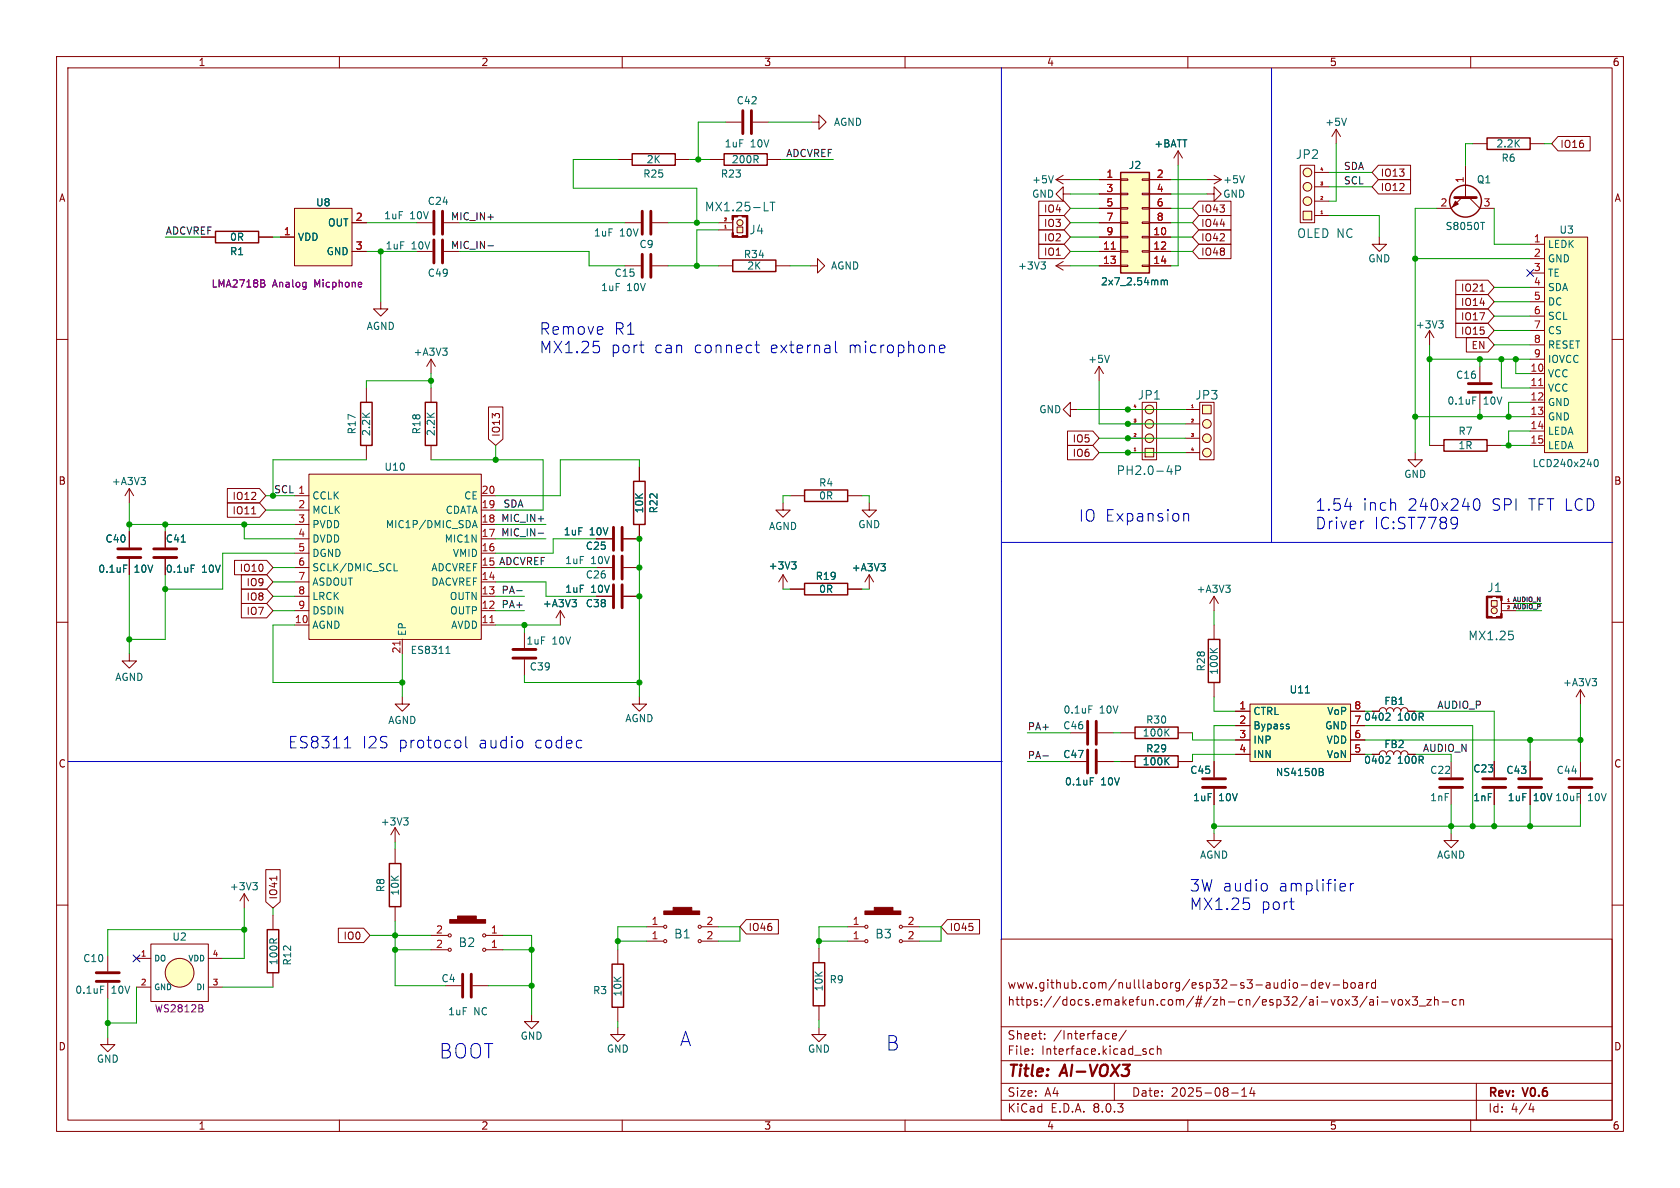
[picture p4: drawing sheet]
<svg xmlns="http://www.w3.org/2000/svg" width="297mm" height="210mm" viewBox="0 0 297 210" stroke-linecap="round" stroke-linejoin="round" font-family="sans-serif">
<g fill="none" stroke="#840000" stroke-width=".18">
<path d="M10 10h277v190h-277zM12 12h273v186h-273zM60 10v2M110 10v2M160 10v2M210 10v2M260 10v2M10 60h2M143.3 47h1.2v1.3l1.3-1.3-1.3-1.3v1.3M285 60h2M22.9 86.4l-.8 1.2M22.9 86.4v2.5"/>
<path d="M22.9 86.4l.7 1.2M10 110h2M285 110h2M10 160h2M69.8 146.3v2.5M69.8 150.1v2.6M69.8 146.3l-.7 1.3M69.8 146.3l.8 1.3M285 160h2M69.8 160.3v2.5M144.8 167.6v2.6M144.8 177.8v2.5"/>
<path d="M177 166h108v32h-108zM228.6 174l.3-.3 .3 .1 .2 .2v.4l-.2 .2-.3 .1-.3-.3M230 174.1h1.2M232.5 173.8l-.4-.1-.3 .3v.4l.2 .2h.5M232.5 173.2v1.5M233.2 174.2l.7-.1-.1-.3-.4-.1-.2 .2v.7h.6M234.4 173.7l.3 1 .4-1M235.7 174.1h1.1M237.5 173.8l.5-.1 .2 .3v.4l-.1 .2h-.6M237.5 173.2v1.5M237.8 176.7l.8 1M238.6 176.7l-.8 1"/>
<path d="M238.9 173.8l.2-.1 .4 .1 .1 .6-.1 .2-.4 .1-.2-.1zM239 176.2h1l-.5 .6 .4 .1v.7l-.2 .1h-.5l-.2-.1M240.2 173.8h.6l.1 .9M240.9 174.1h-.5a.29 .29 0 0 0-.2 .3 .29 .29 0 0 0 .2 .3l.5-.1M241.6 173.7v1M241.7 176.1l-1.3 2M242 173.7l-.3 .1-.1 .2M242.2 176.8h.5l.1 .9M242.8 177.1h-.5a.29 .29 0 0 0-.2 .3 .29 .29 0 0 0 .2 .3l.5-.1M243.2 173.8l-.5-.1-.2 .3v.4l.1 .2h.6M243.2 173.2v1.5M243.5 176.2v.1"/>
<path d="M243.5 176.7v1M244.2 177.1h1.2M246 176.7l.3 1 .4-1M247.2 176.8l.3-.1 .4 .1 .1 .6-.2 .2-.3 .1-.3-.1zM248.5 176.7l.7 1M249.2 176.7l-.7 1M249.7 176.2h.9l-.5 .6 .4 .1v.7l-.2 .1h-.4l-.2-.1M250.9 177.8h1.1M252.2 176.7h.8l-.8 1h.8M253.6 176.8l.2-.1 .4 .1v.9M253.6 176.2v1.5M255 177.1h1.1"/>
<path d="M257.5 176.8l-.5-.1-.3 .3v.4l.2 .2h.6M258.1 176.8l.2-.1 .4 .1v.9M258.1 176.7v1M60 198v2M110 198v2M144.8 181.6v1.3h1.2l-1.2 1.3-1.3-1.3h1.3M160 198v2M177 194.5h108M177 191.5h108M177 187.5h108M177 181.5h108M182.5 186.3v.1"/>
<path d="M182.5 185.5v.1M184.7 183.6v.1M184.7 182.8v.1M196.7 183.2l.7-.1-.1-.3-.4-.1-.2 .2v.7h.6M197 191.5v3M199.1 182.1l-1.3 2M204 185.5l-.5-.1-.3 .3v.4l.2 .2h.6M204.6 185.5l.2-.1 .4 .1v.9M204.6 184.9v1.5M210 198v2M217.7 193.2h1.2M219.5 193.8h.9"/>
<path d="M219.5 192.7l.5-.4v1.5M221.3 192.2l-.3 1.1h.9M221.7 192.8v1M260 198v2M261 191.5v6.5M270.7 195l-.4 1.1h.9M271 195.6v1"/>
</g>
<path d="M68.8 152.7h2.1v7.6h-2.1zM143.8 170.2h2v7.6h-2z" fill="none" stroke="#840000" stroke-width=".25"/>
<path d="M24.9 84.4h.8l-.4 .5M25.6 84.9l.1 .2-.1 .5M71.4 144.6h.7l-.4 .5M71.9 145.1l.2 .2v.3l-.2 .2" fill="none" stroke="#006464" stroke-width=".18"/>
<g fill="#ffffc2" stroke="#ffffc2" stroke-width=".18">
<circle cx="203.2" cy="72.4" r=".76"/>
<circle cx="203.2" cy="74.9" r=".76"/>
</g>
<path d="M202.4 79.2h1.6v1.6h-1.6z" fill="#ffffc2"/>
<circle cx="203.2" cy="77.5" r=".76" fill="#ffffc2" stroke="#ffffc2" stroke-width=".18"/>
<g fill="none" stroke="#840000" stroke-width=".18">
<path d="M208.3 26.7l-.8 1.2M208.3 26.7v2.5M208.3 26.7l.7 1.2M45.7 41.9h2.6M199.4 77.5h2.5M199.4 74.9h2.5M199.4 72.4h2.5M201.9 71.1h2.6v10.2h-2.6zM202.4 79.2h1.6v1.6h-1.6zM199.4 80h2.5M43.2 158l-.8 1.3M43.2 158v2.5"/>
<path d="M43.2 158l.7 1.3"/>
<circle cx="203.2" cy="72.4" r=".76"/>
<circle cx="203.2" cy="74.9" r=".76"/>
<circle cx="203.2" cy="77.5" r=".76"/>
</g>
<path d="M200.5 79.7h.3" fill="none" stroke="#a90000" stroke-width=".18"/>
<path d="M206.3 83.4h1M207.8 83.2l.8-.1 .1-.2-.1-.4-.2-.1h-.6v1.5M44.7 156h.8l-.4 .5M45.2 156.5l.3 .3v.3l-.3 .2" fill="none" stroke="#006464" stroke-width=".18"/>
<path d="M38.1 40.9h7.6v2h-7.6z" fill="none" stroke="#840000" stroke-width=".25"/>
<path d="M52.1 36.8h10.1v10.2h-10.1z" fill="#ffffc2"/>
<g fill="none" stroke="#840000" stroke-width=".18">
<path d="M52.1 36.8h10.1v10.2h-10.1zM62.2 39.4h2.6M49.5 41.9h2.6M62.2 44.5h2.6M189.2 72.4v-1.3l-1.2 1.3 1.2 1.3v-1.3h1.3M194.3 64.8l-.8 1.2M194.3 64.8v2.5M194.3 64.8l.8 1.2M29.2 94v2.8M29.2 98.8v2.8M105.4 95.3h2.8M110.2 95.3h2.8"/>
<path d="M105.4 100.3h2.8M105.4 105.4h2.8M110.2 100.3h2.8M110.2 105.4h2.8M214.6 105.4l-.7 1.3M214.6 105.4v2.6M214.6 105.4l.8 1.3M109.2 181.6v1.3h1.3l-1.3 1.3-1.3-1.3h1.3"/>
</g>
<path d="M46.5 49.5l.3 .2-.3 .4 .3 .2v.3l-.2 .1M63.8 49.9l.2 .3-.7 .1M63.9 50.7h-.1" fill="none" stroke="#840084" stroke-width=".18"/>
<path d="M196.1 62.8l-.4 1.3M32 95.8h.8M33.8 99.9h.6M216.7 103.4h.8l-.5 .5M217.4 104l.1 .2-.1 .5" fill="none" stroke="#006464" stroke-width=".18"/>
<path d="M27.2 98.6h4M27.2 97h4M108.5 93.2v4.1M108.5 98.3v4.1M110 93.2v4.1M110 98.3v4.1M108.5 103.4v4M110 103.4v4" fill="none" stroke="#840000" stroke-width=".51"/>
<path d="M54.6 83.8h30.5v29.2h-30.5z" fill="#ffffc2"/>
<g fill="none" stroke="#840000" stroke-width=".18">
<path d="M213.4 34.3h1.2v-1.3l1.3 1.3-1.3 1.3v-1.3M252.7 78.7h2.6M262.9 78.7h2.5M52.1 87.6h2.5M52.1 97.8h2.5M52.1 95.3h2.5M52.1 92.7h2.5M52.1 90.2h2.5M54.6 83.8h30.5v29.2h-30.5zM85.1 87.6h2.5M85.1 97.8h2.5M85.1 95.3h2.5"/>
<path d="M85.1 92.7h2.5M85.1 90.2h2.5M52.1 110.5h2.5M52.1 108h2.5M52.1 105.4h2.5M52.1 102.9h2.5M52.1 100.3h2.5M71.1 113v2.6M85.1 110.5h2.5M85.1 108h2.5M85.1 105.4h2.5M85.1 102.9h2.5"/>
<path d="M149.9 166.4h3M149.9 163.8h3M159.6 166.4h3M159.6 163.8h3"/>
<circle cx="153.2" cy="163.8" r=".28"/>
<circle cx="153.2" cy="166.4" r=".28"/>
<circle cx="159.3" cy="163.8" r=".28"/>
<circle cx="159.3" cy="166.4" r=".28"/>
</g>
<path d="M70.7 113.3v.8M86.6 110.1h.7" fill="none" stroke="#a90000" stroke-width=".18"/>
<path d="M83.5 93.3l.4-1.3 .5 1.3M83.6 92.9h.6M69.7 100.9h.6M78.8 115.5h.8M79 114.5l.2-.3v1.3" fill="none" stroke="#006464" stroke-width=".18"/>
<path d="M255.3 77.7h7.6v2.1h-7.6z" fill="none" stroke="#840000" stroke-width=".25"/>
<g fill="#840000" stroke="#840000" stroke-width=".18">
<path d="M152.9 161h6.4v.7h-6.4z"/>
<path d="M154.6 160.4h3.3v.6h-3.3z"/>
</g>
<path d="M198.1 30.5h5.1v17.8h-5.1z" fill="#ffffc2"/>
<g fill="none" stroke="#840000" stroke-width=".18">
<path d="M125.5 28.2h2.5M128.3 21.6h2.8M133.1 21.6h2.8M135.6 28.2h2.6M143.5 21.6h1.3v1.3l1.2-1.3-1.2-1.3v1.3M186.7 31.8h2.5M186.7 31.8l1.3 .7M188 34.3v-1.3l-1.3 1.3 1.3 1.3v-1.3h1.2M188 31l-1.3 .8M194.3 31.8h3.8M194.3 34.3h3.8M194.3 36.8h3.8"/>
<path d="M194.3 39.4h3.8M198.1 39.2h1.3v.3h-1.3zM198.1 36.7h1.3v.3h-1.3zM198.1 34.2h1.3v.2h-1.3zM198.1 31.6h1.3v.3h-1.3zM201.9 39.2h1.3v.3h-1.3zM201.9 36.7h1.3v.3h-1.3zM201.9 34.2h1.3v.2h-1.3zM201.9 31.6h1.3v.3h-1.3zM203.2 31.8h3.8M203.2 34.3h3.8M203.2 36.8h3.8"/>
<path d="M203.2 39.4h3.8M67.3 53.3v1.3h1.3l-1.3 1.3-1.3-1.3h1.3M73.7 44.5h2.8M78.5 44.5h2.8M186.7 47h2.5M186.7 47l1.3 .8M188 46.2l-1.3 .8M194.3 41.9h3.8M194.3 44.5h3.8M194.3 47h3.8M198.1 46.9h1.3v.2h-1.3zM198.1 44.3h1.3v.3h-1.3z"/>
<path d="M198.1 41.8h1.3v.2h-1.3zM201.9 46.9h1.3v.2h-1.3zM201.9 44.3h1.3v.3h-1.3zM201.9 41.8h1.3v.2h-1.3zM203.2 41.9h3.8M203.2 44.5h3.8M203.2 47h3.8M71.1 123.2v1.3h1.3l-1.3 1.2-1.3-1.2h1.3M113 123.2v1.3h1.3l-1.3 1.2-1.2-1.2h1.2M214.6 134.6v2.8M214.6 139.4v2.8M242.6 133.4h1.2a.64 .64 0 0 1 .7-.7 .64 .64 0 0 1 .6 .7 .64 .64 0 0 1 .6-.7 .64 .64 0 0 1 .7 .7 .64 .64 0 0 1 .6-.7 .64 .64 0 0 1 .6 .7 .64 .64 0 0 1 .7-.7 .64 .64 0 0 1 .6 .7"/>
<path d="M256.5 134.6v2.8M256.5 139.4v2.8M214.6 147.3v1.3h1.3l-1.3 1.3-1.2-1.3h1.2M256.5 147.3v1.3h1.3l-1.3 1.3-1.2-1.3h1.2M24.1 169.4h2.6M24.1 174.5h2.6M26.7 166.9h10.1v10.1h-10.1zM36.8 169.4h2.6M36.8 174.5h2.6M48.3 161.8v2.5M48.3 172v2.5"/>
<circle cx="31.7" cy="172" r="2.54"/>
</g>
<path d="M128 27.2h7.6v2h-7.6zM198.1 30.5h5.1v17.8h-5.1zM47.2 164.3h2.1v7.7h-2.1z" fill="none" stroke="#840000" stroke-width=".25"/>
<path d="M196.5 44h.7" fill="none" stroke="#a90000" stroke-width=".18"/>
<path d="M186.2 31.1l-.4 1.2M184 46.3h.8l-.4 .5M184.6 46.8l.2 .2v.3l-.2 .3M205.3 49.5v.9M205.3 49.6l.3-.1 .2 .2M205.8 49.7l.2-.2 .3 .1 .1 .8M205.8 49.7v.7M245.5 133.7l.2 .2v.3l-.7 .7h.7" fill="none" stroke="#006464" stroke-width=".18"/>
<circle cx="31.7" cy="172" r="2.54" fill="#ffffc2" stroke="#ffffc2" stroke-width=".18"/>
<path d="M35.8 178.3l.1 .2-.1 .3M35.8 177.7v.4" fill="none" stroke="#840084" stroke-width=".18"/>
<path d="M131.3 19.6v4M132.8 19.6v4M76.7 42.4v4.1M78.2 42.4v4.1M212.6 139.2h4.1M212.6 137.7h4.1M254.5 139.2h4.1M254.5 137.7h4.1" fill="none" stroke="#840000" stroke-width=".51"/>
<path d="M273 41.9h7.7v38.1h-7.7z" fill="#ffffc2"/>
<g fill="none" stroke="#840000" stroke-width=".18">
<path d="M73.7 39.4h2.8M78.5 39.4h2.8M109.2 28.2h2.6M110.5 39.4h2.8M115.3 39.4h2.8M119.4 28.2h2.5M252.7 58.4l-.7 1.3M252.7 58.4v2.6M252.7 58.4l.8 1.3M270.5 43.2h2.5M270.5 45.7h2.5M270.5 48.3h2.5"/>
<path d="M270.5 50.8h2.5M270.5 53.3h2.5M270.5 55.9h2.5M270.5 58.4h2.5M273 41.9h7.7v38.1h-7.7zM261.6 64.8v2.8M261.6 69.6v2.8M270.5 66h2.5M270.5 68.6h2.5M270.5 71.1h2.5M270.5 73.7h2.5M270.5 76.2h2.5"/>
<path d="M270.5 78.7h2.5M270.5 61h2.5M270.5 63.5h2.5M99.1 108l-.8 1.2M99.1 108v2.5M99.1 108l.7 1.2"/>
</g>
<path d="M272 68.2h.7" fill="none" stroke="#a90000" stroke-width=".18"/>
<path d="M254.4 56.7h.7l-.4 .5M254.9 57.2l.2 .2v.3l-.2 .3M260.4 70.2h.6M281.9 81.3l.2-.1a.68 .68 0 0 1 .5 .7 .68 .68 0 0 1-.5 .6l-.2-.1-.1-.4zM101.1 106h.8l-.4 .5M101.8 106.5l.1 .2-.1 .5" fill="none" stroke="#006464" stroke-width=".18"/>
<path d="M76.7 37.3v4.1M78.2 37.3v4.1M113.5 37.3v4.1M115.1 37.3v4.1M259.6 69.3h4.1M259.6 67.8h4.1" fill="none" stroke="#840000" stroke-width=".51"/>
<path d="M111.8 27.2h7.6v2h-7.6z" fill="none" stroke="#840000" stroke-width=".25"/>
<path d="M221 124.5h17.8v10.1h-17.8z" fill="#ffffc2"/>
<g fill="none" stroke="#840000" stroke-width=".18">
<path d="M76.2 68.6v2.5M76.2 78.7v2.6M92.7 111.8v2.8M92.7 116.6v2.8M198.1 134.6h2.6M198.1 129.5h2.6M208.3 134.6h2.5M208.3 129.5h2.5M218.4 125.7h2.6M218.4 128.3h2.6M218.4 130.8h2.6M218.4 133.4h2.6"/>
<path d="M221 124.5h17.8v10.1h-17.8zM238.8 125.7h2.5M238.8 128.3h2.5M238.8 130.8h2.5M238.8 133.4h2.5M94 179.3v1.3h1.2l-1.2 1.3-1.3-1.3h1.3"/>
</g>
<path d="M206.1 134.5l.6 .7M206.1 129.4l.6 .7M206.7 133.9l-.7 .8M206.7 128.8l-.7 .8M227.8 128.4l.1 .2-.1 .2M227.8 128l.1 .1M230.8 122.5h.7M233.2 135.8l.6 .2 .1 .2-.3 .2M233.2 136.4h.4M233.6 136.4l.4 .3-.1 .3-.7 .1" fill="none" stroke="#006464" stroke-width=".18"/>
<path d="M75.2 71.1h2v7.6h-2zM200.7 133.6h7.6v2h-7.6zM200.7 128.5h7.6v2.1h-7.6z" fill="none" stroke="#840000" stroke-width=".25"/>
<path d="M90.7 114.8h4M90.7 116.3h4" fill="none" stroke="#840000" stroke-width=".51"/>
<path d="M130.3 40.1h1v1h-1z" fill="#ffffc2"/>
<circle cx="130.8" cy="39.4" r=".53" fill="#ffffc2" stroke="#ffffc2" stroke-width=".18"/>
<g fill="none" stroke="#840000" stroke-width=".18">
<path d="M127 39.4h2.5M129.5 38.1h2.6v3.8h-2.6zM129.5 38.9v2.2M110.5 47h2.8M115.3 47h2.8M127 40.6h2.5M127 47h2.5M130.3 40.1h1v1h-1zM137.2 47h2.5M64.8 68.6v2.5M64.8 78.7v2.6M76.2 63.5l-.8 1.3"/>
<path d="M76.2 63.5v2.5M76.2 63.5l.8 1.3M22.9 94v2.8M22.9 98.8v2.8M113 82.6v2.5M113 92.7v2.6M138.4 88.9v1.3h1.3l-1.3 1.2-1.2-1.2h1.2M139.7 87.6h2.5M149.9 87.6h2.5M153.7 88.9v1.3h1.2l-1.2 1.2-1.3-1.2h1.3M22.9 115.6v1.2h1.2l-1.2 1.3-1.3-1.3h1.3M138.4 101.6l-.7 1.3"/>
<path d="M138.4 101.6v2.5M138.4 101.6l.8 1.3M139.7 104.1h2.5M149.9 104.1h2.5M153.7 101.6l-.8 1.3M153.7 101.6v2.5M153.7 101.6l.7 1.3M214.6 110.5v2.5M189.2 129.5h2.8M189.2 134.6h2.8M194.1 129.5h2.7M194.1 134.6h2.7"/>
<path d="M214.6 120.7v2.5M242.6 125.7h1.2a.64 .64 0 0 1 .7-.6 .64 .64 0 0 1 .6 .6 .64 .64 0 0 1 .6-.6 .64 .64 0 0 1 .7 .6 .64 .64 0 0 1 .6-.6 .64 .64 0 0 1 .6 .6 .64 .64 0 0 1 .7-.6 .64 .64 0 0 1 .6 .6M279.4 121.9l-.8 1.3M279.4 121.9v2.6M279.4 134.6v2.8M279.4 139.4v2.8M279.4 121.9l.8 1.3M19 168.9v2.8M19 173.7v2.8M76.2 167.9h3M76.2 165.4h3M78.7 174.2h2.8"/>
<path d="M83.6 174.2h2.8M85.9 167.9h3M85.9 165.4h3M109.2 167.9v2.5M109.2 178.1v2.5M114.3 166.4h3M114.3 163.8h3M124 166.4h3M124 163.8h3M19 183.4v1.3h1.3l-1.3 1.2-1.2-1.2h1.2"/>
<circle cx="130.8" cy="39.4" r=".53"/>
<circle cx="79.5" cy="165.4" r=".28"/>
<circle cx="79.5" cy="167.9" r=".28"/>
<circle cx="85.6" cy="165.4" r=".28"/>
<circle cx="85.6" cy="167.9" r=".28"/>
<circle cx="117.6" cy="163.8" r=".28"/>
<circle cx="117.6" cy="166.4" r=".28"/>
<circle cx="123.7" cy="166.4" r=".28"/>
<circle cx="123.7" cy="163.8" r=".28"/>
</g>
<g fill="#840000" stroke="#840000" stroke-width=".18">
<path d="M132 38.1h.2v3.8h-.2z"/>
<path d="M131.2 38.1h.9v.3h-.9z"/>
<path d="M131.2 41.7h.9v.2h-.9z"/>
<path d="M130.4 41.9h.8z"/>
<path d="M129.5 38.1h.9v.3h-.9z"/>
<path d="M129.5 41.7h.9v.2h-.9z"/>
<path d="M129.4 38.1h.3v.8h-.3z"/>
<path d="M129.4 41.1h.3v.8h-.3z"/>
<path d="M117.3 161h6.4v.7h-6.4z"/>
<path d="M119 160.4h3.3v.6h-3.3z"/>
<path d="M79.5 162.6h6.4v.6h-6.4z"/>
<path d="M80.9 161.9h3.3v.7h-3.3z"/>
</g>
<path d="M128.1 40.3h.3" fill="none" stroke="#a90000" stroke-width=".18"/>
<g fill="none" stroke="#006464" stroke-width=".18">
<path d="M135.1 37.3h.7M136.1 35.7h.9M136.6 35.7v1.6M78.3 61.5h.7l-.4 .5M78.9 62.1l.1 .2-.1 .4M21.9 99.9h.6M139.9 99.3h.8l-.4 .5M140.5 99.8l.2 .2v.3l-.2 .3M155.7 99.6h.8l-.4 .5M156.4 100.2l.1 .2-.1 .4M213.9 114.6l.8 .8M215.2 114.6l-.7 .6"/>
<path d="M281.5 120h.7l-.4 .4M192.5 124.8h.6M192.7 137.5h.7M245.5 126.1l.2 .2v.3l-.7 .7h.7M282.1 120.5l.1 .2-.1 .5M17.8 174.3h.6"/>
</g>
<path d="M129.5 46h7.7v2h-7.7zM63.8 71.1h2v7.6h-2zM112 85.1h2v7.6h-2zM142.2 86.6h7.7v2h-7.7zM142.2 103.1h7.7v2.1h-7.7zM213.6 113h2v7.7h-2zM108.2 170.4h2v7.7h-2z" fill="none" stroke="#840000" stroke-width=".25"/>
<g fill="none" stroke="#840000" stroke-width=".51">
<path d="M113.5 45v4M115.1 45v4M20.8 98.6h4.1M20.8 97h4.1M192.3 127.5v4.1M192.3 132.6v4.1M193.8 127.5v4.1M193.8 132.6v4.1M277.4 139.2h4M277.4 137.7h4M17 173.5h4.1M17 172h4.1"/>
<path d="M81.8 172.2v4.1M83.3 172.2v4.1"/>
</g>
<path d="M263.7 106.2h1v1h-1z" fill="#ffffc2"/>
<g fill="#ffffc2" stroke="#ffffc2" stroke-width=".18">
<circle cx="264.2" cy="108" r=".53"/>
<circle cx="231.1" cy="30.5" r=".76"/>
<circle cx="231.1" cy="33" r=".76"/>
</g>
<g fill="none" stroke="#840000" stroke-width=".18">
<path d="M258.4 34.9l-1.9 1.9h-2.5M259.1 29.2v5.7M259.7 34.9l1.9 1.9h2.6M260.3 25.4h2.6M270.5 25.4h2.5M243.8 41.9v1.3h1.3l-1.3 1.3-1.2-1.3h1.2M250.2 80v1.3h1.3l-1.3 1.3-1.3-1.3h1.3M262.9 105.4h2.5v3.8h-2.5zM263.7 106.2h1v1h-1zM265.4 106.2v2.3M265.4 106.7h2.6M265.4 108h2.6"/>
<path d="M264.2 134.6v2.8M264.2 139.4v2.8M270.5 134.6v2.8M270.5 139.4v2.8"/>
<circle cx="264.2" cy="108" r=".53"/>
</g>
<g fill="#840000" stroke="#840000" stroke-width=".18">
<path d="M262.8 105.4h.2v3.8h-.2z"/>
<path d="M262.9 109h.9v.2h-.9z"/>
<path d="M262.9 105.4h.9v.3h-.9z"/>
<path d="M263.8 109.2h.8z"/>
<path d="M264.5 109h.9v.2h-.9z"/>
<path d="M264.5 105.4h.9v.3h-.9z"/>
<path d="M265.3 108.5h.3v.7h-.3z"/>
<path d="M265.3 105.4h.3v.8h-.3z"/>
<path d="M257.3 35.6l.5 .5-1 .5z"/>
</g>
<path d="M266.6 106.4h.2" fill="none" stroke="#a90000" stroke-width=".18"/>
<path d="M261.7 39.3h.8M266.7 111.6h.8M267.4 112.2l.1 .2-.1 .6" fill="none" stroke="#006464" stroke-width=".18"/>
<path d="M257.2 34.9h3.8M262.1 139.2h4.1M262.1 137.7h4.1M268.5 139.2h4M268.5 137.7h4" fill="none" stroke="#840000" stroke-width=".51"/>
<g fill="none" stroke="#840000" stroke-width=".25">
<path d="M262.9 24.4h7.6v2h-7.6z"/>
<circle cx="259.1" cy="35.6" r="2.82"/>
</g>
<path d="M230.4 37.3h1.5v1.6h-1.5z" fill="#ffffc2"/>
<g fill="#ffffc2" stroke="#ffffc2" stroke-width=".18">
<circle cx="231.1" cy="35.6" r=".76"/>
<circle cx="213.4" cy="80" r=".76"/>
<circle cx="213.4" cy="77.5" r=".76"/>
</g>
<g fill="none" stroke="#840000" stroke-width=".18">
<path d="M213.4 31.8h2.5M214.6 31l1.3 .8M215.9 31.8l-1.3 .7M229.9 29.2h2.5v10.2h-2.5zM230.4 37.3h1.5v1.6h-1.5zM232.4 38.1h2.5M232.4 35.6h2.5M232.4 33h2.5M232.4 30.5h2.5M236.2 22.9l-.7 1.2M236.2 22.9v2.5M236.2 22.9l.8 1.2"/>
<circle cx="231.1" cy="30.5" r=".76"/>
<circle cx="231.1" cy="33" r=".76"/>
<circle cx="231.1" cy="35.6" r=".76"/>
</g>
<path d="M233.5 37.8h.3" fill="none" stroke="#a90000" stroke-width=".18"/>
<path d="M220 31.1l-.4 1.2M238 20.9l-.4 1.3" fill="none" stroke="#006464" stroke-width=".18"/>
<path d="M212.6 71.6h1.5v1.6h-1.5z" fill="#ffffc2"/>
<circle cx="213.4" cy="74.9" r=".76" fill="#ffffc2" stroke="#ffffc2" stroke-width=".18"/>
<g fill="none" stroke="#840000" stroke-width=".18">
<path d="M62.2 39.4h2.6M183.6 38.1h4.5l1.1 1.3-1.1 1.2h-4.5zM183.6 35.6h4.5l1.1 1.2-1.1 1.3h-4.5zM194.3 39.4h3.8M194.3 31.8h3.8M194.3 34.3h3.8M194.3 36.8h3.8M203.2 39.4h3.8M203.2 31.8h3.8M203.2 34.3h3.8M203.2 36.8h3.8M211.9 35.6h5.7v2.5h-5.7l-1.1-1.3z"/>
<path d="M211.9 38.1h5.7v2.5h-5.7l-1.1-1.2zM243.7 31.7h5.7v2.6h-5.7l-1.1-1.3zM243.7 29.2h5.7v2.6h-5.7l-1.1-1.3zM275.4 24.1h5.7v2.6h-5.7l-1.1-1.3zM45.7 41.9h2.6M49.5 41.9h2.6M62.2 44.5h2.6M183.6 43.2h4.5l1.1 1.3-1.1 1.2h-4.5zM183.6 40.6h4.5l1.1 1.3-1.1 1.3h-4.5zM194.3 41.9h3.8M194.3 44.5h3.8M194.3 47h3.8"/>
<path d="M203.2 41.9h3.8M203.2 44.5h3.8M203.2 47h3.8M211.9 43.2h5.7v2.5h-5.7l-1.1-1.2zM211.9 40.6h5.7v2.6h-5.7l-1.1-1.3zM257.4 54.6h5.6l1.2 1.3-1.2 1.3h-5.6zM257.4 52.1h5.6l1.2 1.2-1.2 1.3h-5.6zM257.4 49.5h5.6l1.2 1.3-1.2 1.3h-5.6zM257.4 57.1h5.6l1.2 1.3-1.2 1.3h-5.6zM259.2 59.7h3.8l1.2 1.3-1.2 1.2h-3.8zM261.7 51.5h.7M86.4 71.9h2.5v5.7l-1.3 1.1-1.2-1.1z"/>
<path d="M188.7 78.7h4.5l1.1 1.3-1.1 1.3h-4.5zM188.7 76.2h4.5l1.1 1.3-1.1 1.2h-4.5zM209.5 72.4h2.6M209.5 74.9h2.6M209.5 77.5h2.6M212.1 71.1h2.5v10.2h-2.5zM212.6 71.6h1.5v1.6h-1.5zM22.9 94v2.8M22.9 98.8v2.8M29.2 94v2.8M29.2 98.8v2.8M40.2 86.4h5.7l1.1 1.2-1.1 1.3h-5.7z"/>
<path d="M40.2 88.9h5.7l1.1 1.3-1.1 1.2h-5.7zM41.5 99.1h5.6l1.2 1.2-1.2 1.3h-5.6zM44.5 90.8h.7M105.4 95.3h2.8M113 92.7v2.6h-2.8M113 82.6v2.5M209.5 80h2.6M42.7 106.7h4.4l1.2 1.3-1.2 1.2h-4.4zM42.7 101.6h4.4l1.2 1.3-1.2 1.2h-4.4zM42.7 104.1h4.4l1.2 1.3-1.2 1.3h-4.4zM105.4 105.4h2.8M110.2 105.4h2.8"/>
<path d="M139.7 104.1h2.5M149.9 104.1h2.5M189.2 134.6h2.8M194.1 134.6h2.7M198.1 134.6h2.6M208.3 134.6h2.5M214.6 134.6v2.8M214.6 139.4v2.8M218.4 133.4h2.6M218.4 125.7h2.6M218.4 128.3h2.6M218.4 130.8h2.6"/>
<path d="M238.8 133.4h2.5M238.8 125.7h2.5M238.8 128.3h2.5M238.8 130.8h2.5M242.6 133.4h1.2M242.6 125.7h1.2M264.2 134.6v2.8M264.2 139.4v2.8M270.5 134.6v2.8M270.5 139.4v2.8M47 153.7h2.5v5.7l-1.2 1.1-1.3-1.1zM48.9 154.9v.7"/>
<path d="M59.8 164.1h4.5l1.1 1.3-1.1 1.2h-4.5zM131.9 162.6h5.7v2.5h-5.7l-1.1-1.3zM167.5 162.6h5.7v2.5h-5.7l-1.1-1.3z"/>
<circle cx="213.4" cy="77.5" r=".76"/>
<circle cx="213.4" cy="74.9" r=".76"/>
<circle cx="213.4" cy="80" r=".76"/>
</g>
<path d="M196.5 44h.7M210.7 72.1h.3" fill="none" stroke="#a90000" stroke-width=".18"/>
<path d="M86.3 38.4h.9M86.3 43.5h.9M95.1 91.7h1M95.1 94.3h1M91.3 104.4h1M184.4 133.6h.9" fill="none" stroke="#0f0f0f" stroke-width=".18"/>
<g fill="none" stroke="#0000c2" stroke-width=".18">
<path d="M177 11.9v154.2M224.8 12.1v83.8M105.8 61.2l.2 .3v.5l-.2 .3M113.1 61h.7M113.6 62.4h.2M133.5 61h.7M133.8 60.3v1.8l.1 .2 .3 .1M147.7 60.3v1.8l.3 .3M166.1 61.7l1-.2-.1-.4-.6-.1-.3 .3 .1 1 .2 .1 .6-.1M177.2 95.9h107.9M209.4 90.9l.2-.1 .4 .1 .1 1.2M237.7 89.5h1.3"/>
<path d="M240.9 92.1h.2M257.3 91.4l.3 .2a1.35 1.35 0 0 1-.5 1.9M257.7 92.3l-.4 .4h-.4M260.5 88.9a.74 .74 0 0 1 .5-.7 .52 .52 0 0 1 .5 .4 1.05 1.05 0 0 1-.5 1.6 .74 .74 0 0 1-.5-.8M12.1 134.6h165.1M60.9 132.2h1.1M61.3 130.5l.1-.3v2M81.1 130.9l.4 .3v.6l-.4 .4M82.3 130.2v1.7l.3 .3M92.3 131l.1 .2-.1 .8M220.7 159.6l.2 .3v.5l-.2 .3M223.8 156.3l.2 .2v.6l-.2 .3"/>
<path d="M228 159.4h.8M237.6 156.2l.2 .1 .1 .3-1 .2M237.8 157.4l-.2 .1M238.7 156.2v1.3M239.3 156.2a.52 .52 0 0 0-.6 .3M228.6 160.8h.2"/>
</g>
<g fill="none" stroke="#009600" stroke-width=".18">
<path d="M64.8 39.4h8.9M81.3 39.4h29.2M109.2 28.2h-7.9v5.1h21.9v6.1M118.1 39.4h8.9M121.9 28.2h3.6M128.3 21.6h-4.9v6.6M135.9 21.6h7.6M138.2 28.2h9.1M189.2 39.4h5.1M189.2 36.8h5.1M189.2 31.8h5.1M189.2 34.3h5.1"/>
<path d="M207 39.4h3.8M207 36.8h3.8M207 31.8h6.4M207 34.3h6.4M208.3 29.2v17.8h-1.3M234.9 38.1h8.9v3.8M234.9 33h7.7M234.9 30.5h7.7M236.2 25.4v10.2h-1.3M254 36.8h-3.8v43.2M260.3 25.4h-1.2v3.8M264.2 36.8v6.4h6.3"/>
<path d="M273 25.4h1.3M29.2 41.9h6.4M48.3 41.9h1.2M64.8 44.5h8.9M67.3 44.5v8.8M81.3 44.5h22.8v2.5h6.4M118.1 47h8.9M127 40.6h-3.8v6.4M139.7 47h3.6M189.2 41.9h5.1M189.2 44.5h5.1M189.2 47h5.1"/>
<path d="M207 41.9h3.8M207 44.5h3.8M250.2 45.7h20.3M264.2 55.9h6.3M264.2 50.8h6.3M264.2 53.3h6.3M264.2 58.4h6.3M76.2 67.3h-11.4v1.3M76.2 66v2.6M87.6 78.7v2.6M190.5 72.4h19M194.3 67.3v7.6h15.2"/>
<path d="M194.3 77.5h15.2M250.2 73.7h20.3M252.7 63.5h17.8M252.7 61v17.7M261.6 63.5v1.3M261.6 72.4v1.3M264.2 61h6.3M265.4 63.5v5.1h5.1M265.4 78.7h5.1M268 63.5v2.5h2.5M270.5 71.1h-3.8v2.6M270.5 76.2h-3.8v2.5"/>
<path d="M22.9 88.9v5.1M22.9 92.7h29.2M29.2 92.7v1.3M43.2 92.7v2.6h8.9M47 90.2h5.1M47 87.6h5.1M52.1 97.8h-12.7v6.3h-10.2M64.8 81.3h-16.5v6.3M76.2 81.3h19.8v8.9h-8.4M87.6 92.7h8.9M87.6 95.3h8.9M105.4 95.3h-7.6v2.5h-10.2"/>
<path d="M113 82.6v-1.3h-13.9v6.3h-11.5M113 95.3v27.9M139.7 87.6h-1.3v1.3M152.4 87.6h1.3v1.3M194.3 80h15.2M22.9 101.6v14M29.2 101.6v11.4h-6.3M48.3 105.4h3.8M48.3 108h3.8M48.3 100.3h3.8M48.3 102.9h3.8M52.1 110.5h-3.8v10.2h22.8"/>
<path d="M71.1 115.6v7.6M87.6 110.5h11.5M87.6 105.4h5.1M87.6 102.9h8.9v2.5h8.9M87.6 108h5.1M87.6 100.3h17.8M92.7 119.4v1.3h20.3M92.7 110.5v1.3M138.4 104.1h1.3M152.4 104.1h1.3M214.6 108v2.5M268 108h4.5"/>
<path d="M268 106.7h4.5M181.6 129.5h7.6M181.6 134.6h7.6M196.8 129.5h1.3M196.8 134.6h1.3M210.8 129.5v1.3h7.6M214.6 123.2v2.5h3.8M218.4 133.4h-7.6v1.2M218.4 128.3h-3.8v6.3M241.3 130.8h38.1M241.3 125.7h1.3M241.3 133.4h1.3"/>
<path d="M241.3 128.3h19v17.8M250.2 125.7h14v8.9M250.2 133.4h6.3v1.2M270.5 130.8v3.8M279.4 124.5v10.1M69.8 148.8v1.3M214.6 142.2v5.1M256.5 142.2v5.1M264.2 142.2v3.9M270.5 142.2v3.9M279.4 142.2v3.9h-64.8M19 176.5v6.9"/>
<path d="M24.1 174.5v6.3h-5.1M39.4 174.5h8.9M43.2 160.5v8.9h-3.8M43.2 164.3h-24.2v4.6M48.3 160.5v1.3M65.4 165.4h10.8M69.8 162.8v11.4h8.9M69.8 167.9h6.4M86.4 174.2h7.6M88.9 165.4h5.1v13.9M88.9 167.9h5.1M109.2 166.4h5.1"/>
<path d="M114.3 163.8h-5.1v4.1M127 163.8h3.8v2.6h-3.8M144.8 166.4h5.1M149.9 163.8h-5.1v3.8M162.6 163.8h3.8v2.6h-3.8M109.2 180.6v1M144.8 180.3v1.3"/>
</g>
<path d="M269.9 47.7l1.2 1.2M271.1 47.7l-1.2 1.2M23.5 168.8l1.2 1.2M24.7 168.8l-1.2 1.2" fill="none" stroke="#000084" stroke-width=".18"/>
<g fill="none" stroke="#006464" stroke-width=".18">
<path d="M205.3 49.5v.9M205.3 49.6l.3-.1 .2 .2M205.8 49.7l.2-.2 .3 .1 .1 .8M205.8 49.7v.7M21.9 99.9h.6M32 95.8h.8M33.8 99.9h.6M139.9 99.3h.8l-.4 .5M140.5 99.8l.2 .2v.3l-.2 .3M155.7 99.6h.8l-.4 .5M101.1 106h.8l-.4 .5M101.8 106.5l.1 .2-.1 .5"/>
<path d="M156.4 100.2l.1 .2-.1 .4M192.7 137.5h.7M206.1 134.5l.6 .7M206.7 133.9l-.7 .8M227.8 128.4l.1 .2-.1 .2M227.8 128l.1 .1M230.8 122.5h.7M233.2 135.8l.6 .2 .1 .2-.3 .2M233.2 136.4h.4M233.6 136.4l.4 .3-.1 .3-.7 .1M245.5 133.7l.2 .2v.3l-.7 .7h.7M245.5 126.1l.2 .2v.3l-.7 .7h.7"/>
</g>
<path d="M46.5 49.5l.3 .2-.3 .4 .3 .2v.3l-.2 .1M63.8 49.9l.2 .3-.7 .1M63.9 50.7h-.1" fill="none" stroke="#840084" stroke-width=".18"/>
<g fill="#009600" stroke="#009600" stroke-width=".18">
<circle cx="69.8" cy="165.4" r=".46"/>
<circle cx="43.2" cy="164.3" r=".46"/>
<circle cx="22.9" cy="113" r=".46"/>
<circle cx="69.8" cy="167.9" r=".46"/>
<circle cx="19" cy="180.8" r=".46"/>
<circle cx="71.1" cy="120.7" r=".46"/>
<circle cx="123.4" cy="28.2" r=".46"/>
<circle cx="123.2" cy="39.4" r=".46"/>
<circle cx="113" cy="105.4" r=".46"/>
<circle cx="113" cy="100.3" r=".46"/>
<circle cx="113" cy="95.3" r=".46"/>
<circle cx="92.7" cy="110.5" r=".46"/>
<circle cx="29.2" cy="104.1" r=".46"/>
<circle cx="29.2" cy="92.7" r=".46"/>
<circle cx="22.9" cy="92.7" r=".46"/>
<circle cx="48.3" cy="87.6" r=".46"/>
<circle cx="43.2" cy="92.7" r=".46"/>
<circle cx="87.6" cy="81.3" r=".46"/>
<circle cx="67.3" cy="44.5" r=".46"/>
<circle cx="76.2" cy="67.3" r=".46"/>
<circle cx="94" cy="167.9" r=".46"/>
<circle cx="109.2" cy="166.4" r=".46"/>
<circle cx="94" cy="174.2" r=".46"/>
<circle cx="113" cy="120.7" r=".46"/>
<circle cx="144.8" cy="166.4" r=".46"/>
<circle cx="123.2" cy="47" r=".46"/>
<circle cx="266.7" cy="78.7" r=".46"/>
<circle cx="270.5" cy="130.8" r=".46"/>
<circle cx="264.2" cy="146.1" r=".46"/>
<circle cx="270.5" cy="146.1" r=".46"/>
<circle cx="265.4" cy="63.5" r=".46"/>
<circle cx="266.7" cy="73.7" r=".46"/>
<circle cx="279.4" cy="130.8" r=".46"/>
<circle cx="250.2" cy="45.7" r=".46"/>
<circle cx="199.4" cy="74.9" r=".46"/>
<circle cx="199.4" cy="80" r=".46"/>
<circle cx="199.4" cy="77.5" r=".46"/>
<circle cx="199.4" cy="72.4" r=".46"/>
<circle cx="214.6" cy="146.1" r=".46"/>
<circle cx="256.5" cy="146.1" r=".46"/>
<circle cx="260.3" cy="146.1" r=".46"/>
<circle cx="250.2" cy="73.7" r=".46"/>
<circle cx="252.7" cy="63.5" r=".46"/>
<circle cx="261.6" cy="73.7" r=".46"/>
<circle cx="261.6" cy="63.5" r=".46"/>
<circle cx="268" cy="63.5" r=".46"/>
</g>
<g font-size="3.5" fill="#0000c2">
<text x="120" y="185.2">A</text>
<text x="156.5" y="185.9">B</text>
<text x="77.5" y="187.3">BOOT</text>
</g>
<g font-size="2.8" fill="#0000c2">
<text x="95.2" y="59.3">Remove</text>
<text x="108.5" y="59.3">R1</text>
<text x="95.2" y="62.6">MX1.25</text>
<text x="107.9" y="62.6">port</text>
<text x="115.6" y="62.6">can</text>
<text x="122.6" y="62.6">connect</text>
<text x="136.1" y="62.6">external</text>
<text x="150" y="62.6">microphone</text>
<text x="190.7" y="92.4">IO Expansion</text>
<text x="232.4" y="90.5">1.54</text>
<text x="232.4" y="93.7">Driver</text>
<text x="240.8" y="90.5">inch</text>
<text x="242.8" y="93.7">IC:ST7789</text>
<text x="248.8" y="90.5">240x240</text>
<text x="263.6" y="90.5">SPI TFT LCD</text>
<text x="50.8" y="132.5">ES8311</text>
<text x="63.9" y="132.5">I2S</text>
<text x="70.4" y="132.5">protocol</text>
<text x="84.5" y="132.5">audio</text>
<text x="94.4" y="132.5">codec</text>
<text x="210.2" y="157.8">3W audio</text>
<text x="210.2" y="161">MX1.25</text>
<text x="222.8" y="161">port</text>
<text x="226" y="157.8">amplifier</text>
</g>
<g font-size="2.8" fill="#840000">
<text x="178" y="190.9">Title:</text>
<text x="187.7" y="190.9">AI-VOX3</text>
</g>
<g font-size="2.1" fill="#006464">
<text x="229" y="28.3">JP2</text>
<text x="124.5" y="37.6">MX1.25-LT</text>
<text x="132.4" y="41.6">J4</text>
<text x="229.2" y="42.3">OLED NC</text>
<text x="201.1" y="70.8">JP1</text>
<text x="211.2" y="70.8">JP3</text>
<text x="197.3" y="84.2">PH2.0-4P</text>
<text x="262.9" y="104.9">J1</text>
<text x="259.5" y="113.4">MX1.25</text>
<text x="81" y="167.6">B2</text>
<text x="119.1" y="166.1">B1</text>
<text x="154.6" y="166.1">B3</text>
</g>
<g font-size="2.1" fill="#840000">
<text x="178" y="178">https://docs.emakefun.com/#/zh-cn/esp32/ai-vox3/ai-vox3_zh-cn</text>
<text x="178" y="175">www.github.com/nulllaborg/esp32-s3-audio-dev-board</text>
<text x="178" y="184">Sheet:</text>
<text x="186.2" y="184">/Interface/</text>
<text x="178" y="186.7">File:</text>
<text x="184.1" y="186.7">Interface.kicad_sch</text>
<text x="178" y="196.9">KiCad</text>
<text x="178" y="194.1">Size:</text>
<text x="184.7" y="194.1">A4</text>
<text x="185.7" y="196.9">E.D.A.</text>
<text x="193.3" y="196.9">8.0.3</text>
<text x="200" y="194.1">Date:</text>
<text x="207" y="194.1">2025-08-14</text>
<text x="263" y="194.3">Rev:</text>
<text x="263" y="196.9">Id:</text>
<text x="267.1" y="196.9">4/4</text>
<text x="269.4" y="194.3">V0.6</text>
</g>
<g font-size="1.8" fill="#840000">
<text x="35" y="11.9">1</text>
<text x="85" y="11.9">2</text>
<text x="135" y="11.9">3</text>
<text x="185" y="11.9">4</text>
<text x="235" y="11.9">5</text>
<text x="285" y="11.9">6</text>
<text x="275.8" y="26.4">IO16</text>
<text x="10.3" y="35.9">A</text>
<text x="244" y="34">IO12</text>
<text x="244" y="31.4">IO13</text>
<text x="285.3" y="35.9">A</text>
<text x="29.2" y="41.6">ADCVREF</text>
<text x="184.5" y="40.3">IO3</text>
<text x="184.5" y="37.8">IO4</text>
<text x="212.2" y="37.8">IO43</text>
<text x="212.2" y="40.3">IO44</text>
<text x="184.5" y="45.4">IO1</text>
<text x="184.5" y="42.9">IO2</text>
<text x="212.2" y="45.4">IO48</text>
<text x="212.2" y="42.9">IO42</text>
<text x="258.2" y="51.8">IO21</text>
<text x="258.2" y="56.8">IO17</text>
<text x="258.2" y="54.3">IO14</text>
<text x="258.2" y="59.4">IO15</text>
<text x="260" y="61.9">EN</text>
<text x="88.6" y="77.3" transform="rotate(-90 88.6 77.3)">IO13</text>
<text x="189.5" y="81">IO6</text>
<text x="189.5" y="78.4">IO5</text>
<text x="10.3" y="85.9">B</text>
<text x="41" y="88.6">IO12</text>
<text x="285.3" y="85.9">B</text>
<text x="41" y="91.1">IO11</text>
<text x="42.3" y="101.3">IO10</text>
<text x="43.5" y="103.8">IO9</text>
<text x="43.5" y="106.4">IO8</text>
<text x="43.5" y="108.9">IO7</text>
<text x="247.1" y="127.6">100R</text>
<text x="10.3" y="135.9">C</text>
<text x="247.1" y="135.2">100R</text>
<text x="285.3" y="135.9">C</text>
<text x="49.2" y="159.1" transform="rotate(-90 49.2 159.1)">IO41</text>
<text x="60.6" y="166.3">IO0</text>
<text x="132.2" y="164.8">IO46</text>
<text x="167.8" y="164.8">IO45</text>
<text x="10.3" y="185.9">D</text>
<text x="285.3" y="185.9">D</text>
<text x="35" y="199.9">1</text>
<text x="85" y="199.9">2</text>
<text x="135" y="199.9">3</text>
<text x="185" y="199.9">4</text>
<text x="235" y="199.9">5</text>
<text x="285" y="199.9">6</text>
</g>
<g font-size="1.8" fill="#006464">
<text x="130.1" y="18.6">C42</text>
<text x="147.3" y="22.5">AGND</text>
<text x="234.2" y="22.5">+5V</text>
<text x="114.2" y="29.1">2K</text>
<text x="128" y="26.3">1uF</text>
<text x="129.3" y="29.1">200R</text>
<text x="132.6" y="26.3">10V</text>
<text x="204" y="26.3">+BATT</text>
<text x="264.5" y="26.3">2.2K</text>
<text x="265.4" y="28.8">R6</text>
<text x="113.6" y="31.6">R25</text>
<text x="127.3" y="31.6">R23</text>
<text x="182.4" y="32.6">+5V</text>
<text x="182.4" y="35.2">GND</text>
<text x="199.5" y="30.1">J2</text>
<text x="216.1" y="35.2">GND</text>
<text x="216.1" y="32.6">+5V</text>
<text x="261" y="32.6">Q1</text>
<text x="55.8" y="36.7">U8</text>
<text x="57.9" y="40.2">OUT</text>
<text x="67.8" y="39">1uF</text>
<text x="72.4" y="39">10V</text>
<text x="75.5" y="36.4">C24</text>
<text x="255.5" y="40.9">S8050T</text>
<text x="275.6" y="41.5">U3</text>
<text x="40.6" y="45.3">R1</text>
<text x="40.6" y="42.8">0R</text>
<text x="52.6" y="42.8">VDD</text>
<text x="57.6" y="45.3">GND</text>
<text x="68.1" y="44.3">1uF</text>
<text x="72.7" y="44.3">10V</text>
<text x="104.9" y="42">1uF</text>
<text x="109.5" y="42">10V</text>
<text x="113" y="44">C9</text>
<text x="131.4" y="45.8">R34</text>
<text x="132" y="47.9">2K</text>
<text x="146.8" y="47.9">AGND</text>
<text x="179.9" y="47.9">+3V3</text>
<text x="241.8" y="46.6">GND</text>
<text x="273.6" y="44">LEDK</text>
<text x="273.6" y="46.6">GND</text>
<text x="75.5" y="49.1">C49</text>
<text x="106.2" y="51.7">1uF</text>
<text x="108.5" y="49.1">C15</text>
<text x="110.8" y="51.7">10V</text>
<text x="194.5" y="50.6">2x7_2.54mm</text>
<text x="273.6" y="49.1">TE</text>
<text x="273.6" y="51.7">SDA</text>
<text x="64.7" y="58.5">AGND</text>
<text x="250.2" y="58.3">+3V3</text>
<text x="273.6" y="54.2">DC</text>
<text x="273.6" y="56.7">SCL</text>
<text x="273.6" y="59.3">CS</text>
<text x="73" y="63.1">+A3V3</text>
<text x="192.3" y="64.4">+5V</text>
<text x="273.6" y="61.8">RESET</text>
<text x="273.6" y="64.4">IOVCC</text>
<text x="255.8" y="71.7">0.1uF</text>
<text x="257.3" y="67.2">C16</text>
<text x="262.2" y="71.7">10V</text>
<text x="273.6" y="66.9">VCC</text>
<text x="273.6" y="69.4">VCC</text>
<text x="273.6" y="72">GND</text>
<text x="63.1" y="76.9" transform="rotate(-90 63.1 76.9)">R17</text>
<text x="65.6" y="77.2" transform="rotate(-90 65.6 77.2)">2.2K</text>
<text x="74.5" y="76.9" transform="rotate(-90 74.5 76.9)">R18</text>
<text x="77.1" y="77.2" transform="rotate(-90 77.1 77.2)">2.2K</text>
<text x="183.6" y="73.3">GND</text>
<text x="257.7" y="77.1">R7</text>
<text x="273.6" y="74.5">GND</text>
<text x="273.6" y="77.1">LEDA</text>
<text x="67.9" y="83.4">U10</text>
<text x="257.7" y="79.6">1R</text>
<text x="270.8" y="82.8">LCD240x240</text>
<text x="273.6" y="79.6">LEDA</text>
<text x="19.7" y="86">+A3V3</text>
<text x="55.1" y="88.5">CCLK</text>
<text x="82" y="88.5">CE</text>
<text x="144.7" y="86.2">R4</text>
<text x="144.7" y="88.5">0R</text>
<text x="248.2" y="84.7">GND</text>
<text x="55.1" y="91">MCLK</text>
<text x="55.1" y="93.6">PVDD</text>
<text x="68.1" y="93.6">MIC1P/DMIC_SDA</text>
<text x="78.7" y="91">CDATA</text>
<text x="99.6" y="94.8">1uF</text>
<text x="104.2" y="94.8">10V</text>
<text x="113.9" y="90.8" transform="rotate(-90 113.9 90.8)">10K</text>
<text x="116.4" y="90.8" transform="rotate(-90 116.4 90.8)">R22</text>
<text x="135.8" y="93.9">AGND</text>
<text x="151.6" y="93.6">GND</text>
<text x="17.3" y="101.4">0.1uF</text>
<text x="18.6" y="96.1">C40</text>
<text x="23.7" y="101.4">10V</text>
<text x="29.2" y="96.1">C41</text>
<text x="29.2" y="101.4">0.1uF</text>
<text x="35.7" y="101.4">10V</text>
<text x="55.1" y="96.1">DVDD</text>
<text x="55.1" y="98.7">DGND</text>
<text x="55.1" y="101.2">SCLK/DMIC_SCL</text>
<text x="76.2" y="101.2">ADCVREF</text>
<text x="78.5" y="96.1">MIC1N</text>
<text x="80" y="98.7">VMID</text>
<text x="99.8" y="99.9">1uF</text>
<text x="103.5" y="97.4">C25</text>
<text x="104.4" y="99.9">10V</text>
<text x="135.8" y="100.9">+3V3</text>
<text x="150.5" y="101.2">+A3V3</text>
<text x="55.1" y="103.7">ASDOUT</text>
<text x="55.1" y="106.3">LRCK</text>
<text x="76.2" y="103.7">DACVREF</text>
<text x="79.4" y="106.3">OUTN</text>
<text x="95.9" y="107.5">+A3V3</text>
<text x="99.8" y="105">1uF</text>
<text x="103.5" y="102.5">C26</text>
<text x="103.5" y="107.5">C38</text>
<text x="104.4" y="105">10V</text>
<text x="144.1" y="102.7">R19</text>
<text x="144.7" y="105">0R</text>
<text x="211.4" y="105">+A3V3</text>
<text x="55.1" y="111.4">AGND</text>
<text x="55.1" y="108.8">DSDIN</text>
<text x="72" y="112.5" transform="rotate(-90 72 112.5)">EP</text>
<text x="79.5" y="108.8">OUTP</text>
<text x="79.7" y="111.4">AVDD</text>
<text x="72.5" y="115.8">ES8311</text>
<text x="93" y="114.1">1uF</text>
<text x="93.6" y="118.7">C39</text>
<text x="97.6" y="114.1">10V</text>
<text x="213.2" y="118.8" transform="rotate(-90 213.2 118.8)">R28</text>
<text x="215.5" y="119.4" transform="rotate(-90 215.5 119.4)">100K</text>
<text x="20.3" y="120.6">AGND</text>
<text x="227.9" y="122.8">U11</text>
<text x="244.6" y="124.8">FB1</text>
<text x="276.2" y="121.5">+A3V3</text>
<text x="68.5" y="128.2">AGND</text>
<text x="110.4" y="127.9">AGND</text>
<text x="187.9" y="129.1">C46</text>
<text x="187.9" y="126.3">0.1uF</text>
<text x="194.3" y="126.3">10V</text>
<text x="201.9" y="130.4">100K</text>
<text x="202.5" y="128.1">R30</text>
<text x="221.5" y="126.6">CTRL</text>
<text x="221.5" y="129.1">Bypass</text>
<text x="221.5" y="131.7">INP</text>
<text x="234.2" y="129.1">GND</text>
<text x="234.4" y="131.7">VDD</text>
<text x="234.5" y="126.6">VoP</text>
<text x="241.1" y="127.6">0402</text>
<text x="187.9" y="134.2">C47</text>
<text x="201.9" y="135.5">100K</text>
<text x="202.5" y="133.2">R29</text>
<text x="210.3" y="137">C45</text>
<text x="221.5" y="134.2">INN</text>
<text x="225.4" y="137.4">NS4150B</text>
<text x="234.5" y="134.2">VoN</text>
<text x="241.1" y="135.2">0402</text>
<text x="244.6" y="132.4">FB2</text>
<text x="252.7" y="137">C22</text>
<text x="260.4" y="136.8">C23</text>
<text x="266.2" y="137">C43</text>
<text x="275.1" y="137">C44</text>
<text x="188.2" y="139">0.1uF</text>
<text x="194.6" y="139">10V</text>
<text x="210.8" y="141.8">1uF</text>
<text x="215.4" y="141.8">10V</text>
<text x="252.7" y="141.8">1nF</text>
<text x="260.4" y="141.8">1nF</text>
<text x="266.5" y="141.8">1uF</text>
<text x="271.1" y="141.8">10V 10uF</text>
<text x="271.1" y="141.8">10V</text>
<text x="280.7" y="141.8">10V</text>
<text x="67.2" y="146.1">+3V3</text>
<text x="212" y="152">AGND</text>
<text x="254" y="152">AGND</text>
<text x="40.5" y="157.6">+3V3</text>
<text x="68.2" y="157.8" transform="rotate(-90 68.2 157.8)">R8</text>
<text x="70.7" y="158.4" transform="rotate(-90 70.7 158.4)">10K</text>
<text x="30.4" y="166.5">U2</text>
<text x="14.6" y="170.3">C10</text>
<text x="49.3" y="170.7" transform="rotate(-90 49.3 170.7)">100R</text>
<text x="51.7" y="170.8" transform="rotate(-90 51.7 170.8)">R12</text>
<text x="78" y="173.8">C4</text>
<text x="13.2" y="175.9">0.1uF</text>
<text x="19.6" y="175.9">10V</text>
<text x="79.1" y="179.7">1uF</text>
<text x="83.7" y="179.7">NC</text>
<text x="104.7" y="175.9">R3</text>
<text x="110.1" y="176.3" transform="rotate(-90 110.1 176.3)">10K</text>
<text x="145.6" y="175.4" transform="rotate(-90 145.6 175.4)">10K</text>
<text x="146.6" y="174">R9</text>
<text x="91.9" y="184">GND</text>
<text x="17" y="188.1">GND</text>
<text x="107.2" y="186.3">GND</text>
<text x="142.7" y="186.3">GND</text>
</g>
<g font-size="1.8" fill="#0f0f0f">
<text x="138.9" y="27.8">ADCVREF</text>
<text x="237.5" y="32.7">SCL</text>
<text x="237.5" y="30.1">SDA</text>
<text x="79.6" y="39">MIC_IN+</text>
<text x="79.6" y="44.1">MIC_IN-</text>
<text x="48.4" y="87.3">SCL 1</text>
<text x="88.9" y="89.8">SDA</text>
<text x="88.5" y="92.4">MIC_IN+</text>
<text x="88.5" y="94.9">MIC_IN-</text>
<text x="85" y="100.1">15 ADCVREF</text>
<text x="88.6" y="107.6">PA+</text>
<text x="88.6" y="105.1">PA-</text>
<text x="254" y="125.4">AUDIO_P</text>
<text x="181.6" y="129.2">PA+</text>
<text x="181.6" y="134.3">PA-</text>
<text x="251.5" y="133">AUDIO_N</text>
</g>
<g font-size="1.8" fill="#a90000">
<text x="195.5" y="31.5">1</text>
<text x="195.5" y="34">3</text>
<text x="204.4" y="31.5">2</text>
<text x="204.4" y="34">4</text>
<text x="258.8" y="32.5" transform="rotate(-90 258.8 32.5)">1</text>
<text x="50.1" y="41.7">1</text>
<text x="62.8" y="39.1">2</text>
<text x="195.5" y="36.6">5</text>
<text x="195.5" y="39.1">7</text>
<text x="195.5" y="41.7">9</text>
<text x="203.8" y="41.7">10</text>
<text x="204.4" y="36.6">6</text>
<text x="204.4" y="39.1">8</text>
<text x="254.6" y="36.6">2</text>
<text x="262.2" y="36.6">3</text>
<text x="62.8" y="44.2">3</text>
<text x="194.9" y="44.2">11</text>
<text x="194.9" y="46.7">13</text>
<text x="203.8" y="44.2">12</text>
<text x="203.8" y="46.7">14</text>
<text x="271.1" y="42.9">1</text>
<text x="271.1" y="45.5">2</text>
<text x="271.1" y="48">3</text>
<text x="271.1" y="50.5">4</text>
<text x="271.1" y="53.1">5</text>
<text x="271.1" y="55.6">6</text>
<text x="271.1" y="58.2">7</text>
<text x="270.5" y="65.8">10</text>
<text x="271.1" y="60.7">8</text>
<text x="271.1" y="63.2">9</text>
<text x="270.5" y="68.3">11</text>
<text x="270.5" y="70.9">12</text>
<text x="270.5" y="73.4">13</text>
<text x="270.5" y="75.9">14</text>
<text x="270.5" y="78.5">15</text>
<text x="52.6" y="89.9">2</text>
<text x="85" y="89.9">19</text>
<text x="85" y="87.4">20</text>
<text x="52.6" y="92.5">3</text>
<text x="52.6" y="95">4</text>
<text x="85" y="95">17</text>
<text x="85" y="92.5">18</text>
<text x="52.6" y="97.5">5</text>
<text x="52.6" y="100.1">6</text>
<text x="85" y="97.5">16</text>
<text x="52.6" y="102.6">7</text>
<text x="52.6" y="105.2">8</text>
<text x="52.6" y="107.7">9</text>
<text x="85" y="107.7">12</text>
<text x="85" y="105.2">13</text>
<text x="85" y="102.6">14</text>
<text x="52" y="110.2">10</text>
<text x="85" y="110.2">11</text>
<text x="70.9" y="115.6" transform="rotate(-90 70.9 115.6)">21</text>
<text x="219" y="125.5">1</text>
<text x="239.3" y="125.5">8</text>
<text x="219" y="128">2</text>
<text x="219" y="130.6">3</text>
<text x="239.3" y="130.6">6</text>
<text x="239.3" y="128">7</text>
<text x="219" y="133.1">4</text>
<text x="239.3" y="133.1">5</text>
<text x="77" y="167.6">2</text>
<text x="77" y="165.1">2</text>
<text x="86.7" y="167.6">1</text>
<text x="86.7" y="165.1">1</text>
<text x="115.1" y="166.1">1</text>
<text x="115.1" y="163.6">1</text>
<text x="124.8" y="166.1">2</text>
<text x="124.8" y="163.6">2</text>
<text x="150.7" y="166.1">1</text>
<text x="150.7" y="163.6">1</text>
<text x="160.4" y="166.1">2</text>
<text x="160.4" y="163.6">2</text>
</g>
<g font-size="1.8" fill="#840084">
<text x="37.3" y="51">LMA2718B</text>
<text x="48.2" y="51">Analog</text>
<text x="55.7" y="51">Micphone</text>
<text x="27.3" y="179.2">WS2812B</text>
</g>
<g font-size="1.4" fill="#a90000">
<text x="24.8" y="169.2">1</text>
<text x="37.5" y="169.2">4</text>
<text x="24.8" y="174.2">2</text>
<text x="37.5" y="174.2">3</text>
</g>
<g font-size="1.4" fill="#006464">
<text x="27.2" y="170.2">DO</text>
<text x="33.2" y="170.2">VDD</text>
<text x="27.2" y="175.2">GND</text>
<text x="34.6" y="175.2">DI</text>
</g>
<g font-size="1.1" fill="#0f0f0f">
<text x="267.3" y="106.5">AUDIO_N</text>
<text x="267.3" y="107.7">AUDIO_P</text>
</g>
<g font-size=".7" fill="#a90000">
<text x="233.3" y="35.3">2</text>
<text x="233.3" y="32.8">3</text>
<text x="233.3" y="30.2">4</text>
<text x="127.9" y="40.4">1</text>
<text x="127.9" y="39.1">2</text>
<text x="233.3" y="37.8">1</text>
<text x="200.2" y="77.2">2</text>
<text x="200.2" y="74.7">3</text>
<text x="200.2" y="72.1">4</text>
<text x="210.4" y="72.1">1</text>
<text x="210.4" y="74.7">2</text>
<text x="210.4" y="77.2">3</text>
<text x="200.2" y="79.8">1</text>
<text x="210.4" y="79.8">4</text>
<text x="266.3" y="106.4">1</text>
<text x="266.3" y="107.7">2</text>
</g>
</svg>
